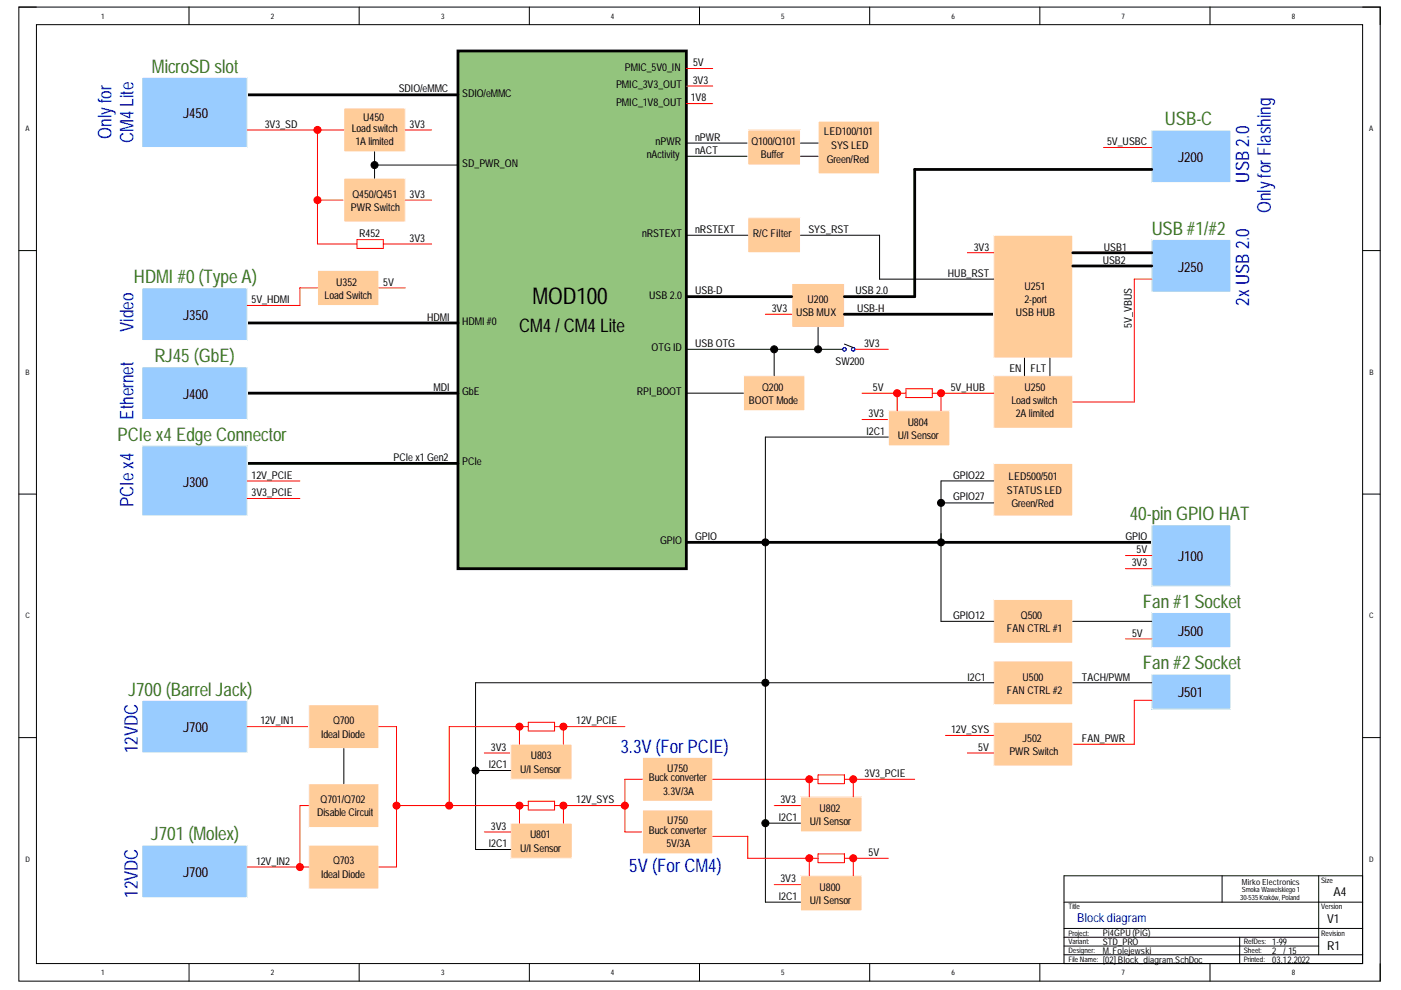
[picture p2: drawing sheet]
<svg xmlns="http://www.w3.org/2000/svg" width="297mm" height="210mm" viewBox="0 0 297 210" stroke-linecap="round" stroke-linejoin="round" font-family="sans-serif">
<path d="M4 1.5h288.6v206.5h-288.6z" fill="none" stroke="#000" stroke-width=".21"/>
<path d="M7.7 5.2h281.2v199.1h-281.2z" fill-rule="evenodd" fill="#fff"/>
<g fill="none" stroke="#000" stroke-width=".21">
<path d="M4 1.5h3.7M7.7 5.2h281.2v199.1h-281.2zM40.1 1.5v3.7M76.2 1.5v3.7M112.2 1.5v3.7M148.3 1.5v3.7M184.4 1.5v3.7M220.5 1.5v3.7M256.5 1.5v3.7M288.9 1.5h3.7v3.7M4 53.1h3.7M288.9 53.1h3.7"/>
<path d="M4 104.8h3.7M288.9 104.8h3.7M4 156.4h3.7M288.9 156.4h3.7M40.1 204.3v3.7M76.2 204.3v3.7M112.2 204.3v3.7M148.3 204.3v3.7M184.4 204.3v3.7M220.5 204.3v3.7M256.5 204.3v3.7M292.6 204.3v3.7"/>
</g>
<path d="M108.3 174.5h13v7.5h-13z" fill-rule="evenodd" fill="#fc9"/>
<path d="M108.3 174.5h13v7.5h-13z" fill="none" stroke="#fff" stroke-width=".21"/>
<path d="M225.6 185.7h63.3v18.6h-63.3zM225.6 191.3h63.3M225.6 198.7h54M225.6 196.9h63.3M259.1 185.7v5.6M262.8 198.7v5.6M279.6 185.7v16.7M225.6 200.6h54M225.6 202.4h63.3" fill="none" stroke="#000" stroke-width=".21"/>
<path d="M97.1 10.8h48.4v109.8h-48.4z" fill-rule="evenodd" fill="#93c47d"/>
<path d="M97.1 10.8h48.4v109.8h-48.4zM52.4 83.4h44.7" fill="none" stroke="#000" stroke-width=".59"/>
<path d="M30.1 77.8h22.3v11.1h-22.3z" fill-rule="evenodd" fill="#9cf"/>
<path d="M30.1 77.8h22.3v11.1h-22.3z" fill="none" stroke="#fff" stroke-width=".21"/>
<path d="M52.4 68.5h44.7" fill="none" stroke="#000" stroke-width=".59"/>
<path d="M30.1 61h22.3v11.2h-22.3z" fill-rule="evenodd" fill="#9cf"/>
<path d="M30.1 61h22.3v11.2h-22.3z" fill="none" stroke="#fff" stroke-width=".21"/>
<path d="M145.5 18.3h5.6" fill="none" stroke="#f00" stroke-width=".21"/>
<path d="M52.4 98.2h44.7" fill="none" stroke="#000" stroke-width=".59"/>
<path d="M30.1 94.5h22.3v14.9h-22.3z" fill-rule="evenodd" fill="#9cf"/>
<path d="M30.1 94.5h22.3v14.9h-22.3z" fill="none" stroke="#fff" stroke-width=".21"/>
<path d="M136.2 160.6h14.9v9.3h-14.9z" fill-rule="evenodd" fill="#fc9"/>
<path d="M136.2 160.6h14.9v9.3h-14.9z" fill="none" stroke="#fff" stroke-width=".21"/>
<path d="M145.5 14.5h5.6M151.1 165.2h22.4" fill="none" stroke="#f00" stroke-width=".21"/>
<path d="M244.2 27.6h16.8v11.1h-16.8z" fill-rule="evenodd" fill="#9cf"/>
<path d="M244.2 27.6h16.8v11.1h-16.8z" fill="none" stroke="#fff" stroke-width=".21"/>
<path d="M167.9 60.1h11.1v9.3h-11.1z" fill-rule="evenodd" fill="#fc9"/>
<path d="M167.9 60.1h11.1v9.3h-11.1z" fill="none" stroke="#fff" stroke-width=".21"/>
<path d="M145.5 62.9h22.4M179 66.6h31.7" fill="none" stroke="#000" stroke-width=".59"/>
<path d="M210.7 49.9h16.7v26h-16.7z" fill-rule="evenodd" fill="#fc9"/>
<path d="M210.7 49.9h16.7v26h-16.7z" fill="none" stroke="#fff" stroke-width=".21"/>
<path d="M244.2 35.9h-50.3v27h-14.9" fill="none" stroke="#000" stroke-width=".59"/>
<path d="M205.1 53.6h5.6M162.3 66.6h5.6" fill="none" stroke="#f00" stroke-width=".21"/>
<path d="M210.7 79.6h16.7v11.2h-16.7z" fill-rule="evenodd" fill="#fc9"/>
<path d="M210.7 79.6h16.7v11.2h-16.7z" fill="none" stroke="#fff" stroke-width=".21"/>
<path d="M244.2 50.8h16.8v11.2h-16.8z" fill-rule="evenodd" fill="#9cf"/>
<path d="M244.2 50.8h16.8v11.2h-16.8z" fill="none" stroke="#fff" stroke-width=".21"/>
<path d="M244.2 59.2h-3.7v26h-13.1M181.3 74.1h7M182.8 89h5.5" fill="none" stroke="#f00" stroke-width=".21"/>
<path d="M227.4 53.6h16.8M227.4 56.4h16.8" fill="none" stroke="#000" stroke-width=".59"/>
<g fill="none" stroke="#000" stroke-width=".21">
<path d="M145.5 74.1h33.2M173.5 69.4v4.7M179 73l1.9 .7"/>
<circle cx="173.4" cy="74.1" r=".75"/>
</g>
<g fill="none" stroke="#00f" stroke-width=".21">
<circle cx="179" cy="74.1" r=".37"/>
<circle cx="179" cy="74.1" r=".38"/>
<circle cx="180.9" cy="74.1" r=".38"/>
<circle cx="180.9" cy="74.1" r=".37"/>
</g>
<circle cx="173.4" cy="74.1" r=".75" fill="#000"/>
<path d="M157.6 79.6h13.1v7.5h-13.1z" fill-rule="evenodd" fill="#fc9"/>
<path d="M157.6 79.6h13.1v7.5h-13.1z" fill="none" stroke="#fff" stroke-width=".21"/>
<g fill="none" stroke="#000" stroke-width=".21">
<path d="M164.1 74.1v5.5M145.5 83.4h12.1"/>
<circle cx="164.1" cy="74.1" r=".74"/>
</g>
<circle cx="164.1" cy="74.1" r=".74" fill="#000"/>
<path d="M145.5 115h98.7" fill="none" stroke="#000" stroke-width=".59"/>
<path d="M244.2 111.3h16.8v13h-16.8z" fill-rule="evenodd" fill="#9cf"/>
<path d="M244.2 111.3h16.8v13h-16.8z" fill="none" stroke="#fff" stroke-width=".21"/>
<path d="M238.6 117.8h5.6M238.6 120.6h5.6" fill="none" stroke="#f00" stroke-width=".21"/>
<path d="M210.7 127.1h16.7v9.3h-16.7z" fill-rule="evenodd" fill="#fc9"/>
<path d="M210.7 127.1h16.7v9.3h-16.7z" fill="none" stroke="#fff" stroke-width=".21"/>
<g fill="none" stroke="#000" stroke-width=".21">
<path d="M199.5 113.1v18.6h11.2"/>
<circle cx="162.3" cy="115" r=".74"/>
</g>
<circle cx="162.3" cy="115" r=".74" fill="#000"/>
<path d="M210.7 98.3h16.7v11.1h-16.7z" fill-rule="evenodd" fill="#fc9"/>
<path d="M210.7 98.3h16.7v11.1h-16.7z" fill="none" stroke="#fff" stroke-width=".21"/>
<path d="M210.7 102h-11.2v13" fill="none" stroke="#000" stroke-width=".21"/>
<path d="M52.4 20.1h44.7" fill="none" stroke="#000" stroke-width=".59"/>
<path d="M30.1 16.4h22.3v14.9h-22.3z" fill-rule="evenodd" fill="#9cf"/>
<path d="M30.1 16.4h22.3v14.9h-22.3z" fill="none" stroke="#fff" stroke-width=".21"/>
<path d="M72.9 22.9h13v9.3h-13z" fill-rule="evenodd" fill="#fc9"/>
<path d="M72.9 22.9h13v9.3h-13z" fill="none" stroke="#fff" stroke-width=".21"/>
<path d="M52.4 27.5h20.5M85.9 27.5h5.6M145.5 22h5.6" fill="none" stroke="#f00" stroke-width=".21"/>
<g fill="none" stroke="#000" stroke-width=".21">
<path d="M79.4 35h17.7M145.5 30.3h13M145.5 33.1h13M217.2 75.9v3.7M222.6 75.9v3.7M199.5 106.6h11.2"/>
<circle cx="199.5" cy="115" r=".74"/>
</g>
<circle cx="199.5" cy="115" r=".74" fill="#000"/>
<path d="M158.5 27.5h11.2v7.5h-11.2z" fill-rule="evenodd" fill="#fc9"/>
<path d="M158.5 27.5h11.2v7.5h-11.2z" fill="none" stroke="#fff" stroke-width=".21"/>
<path d="M173.5 25.7h13v11.2h-13z" fill-rule="evenodd" fill="#fc9"/>
<path d="M173.5 25.7h13v11.2h-13z" fill="none" stroke="#fff" stroke-width=".21"/>
<path d="M169.7 30.3h3.8M169.7 33.1h3.8" fill="none" stroke="#000" stroke-width=".21"/>
<path d="M158.5 46.2h11.2v7.4h-11.2z" fill-rule="evenodd" fill="#fc9"/>
<path d="M158.5 46.2h11.2v7.4h-11.2z" fill="none" stroke="#fff" stroke-width=".21"/>
<path d="M145.5 49.9h13M169.7 49.9h16.8v9.3h24.2" fill="none" stroke="#000" stroke-width=".21"/>
<path d="M234 31.3h10.2" fill="none" stroke="#f00" stroke-width=".21"/>
<path d="M188.3 87.1h13.1v7.4h-13.1z" fill-rule="evenodd" fill="#fc9"/>
<path d="M188.3 87.1h13.1v7.4h-13.1z" fill="none" stroke="#fff" stroke-width=".21"/>
<path d="M192.1 82.4h5.6v1.9h-5.6zM197.7 83.4h13" fill="none" stroke="#f00" stroke-width=".21"/>
<circle cx="199.5" cy="83.4" r=".74" fill="#f00"/>
<circle cx="199.5" cy="83.4" r=".74" fill="none" stroke="#f00" stroke-width=".21"/>
<circle cx="190.2" cy="83.4" r=".74" fill="#f00"/>
<g fill="none" stroke="#f00" stroke-width=".21">
<path d="M182.8 83.4h9.3M190.2 83.4v3.7M199.5 83.4v3.7"/>
<circle cx="190.2" cy="83.4" r=".74"/>
</g>
<path d="M188.3 92.7h-26v22.3" fill="none" stroke="#000" stroke-width=".21"/>
<path d="M210.7 140.1h16.7v9.3h-16.7z" fill-rule="evenodd" fill="#fc9"/>
<path d="M210.7 140.1h16.7v9.3h-16.7z" fill="none" stroke="#fff" stroke-width=".21"/>
<path d="M244.2 142.9h16.8v7.4h-16.8z" fill-rule="evenodd" fill="#9cf"/>
<path d="M244.2 142.9h16.8v7.4h-16.8z" fill="none" stroke="#fff" stroke-width=".21"/>
<path d="M244.2 129.9h16.8v7.4h-16.8z" fill-rule="evenodd" fill="#9cf"/>
<path d="M244.2 129.9h16.8v7.4h-16.8z" fill="none" stroke="#fff" stroke-width=".21"/>
<path d="M227.4 131.7h16.8M227.4 144.8h16.8" fill="none" stroke="#000" stroke-width=".21"/>
<path d="M238.6 135.5h5.6M244.2 148.5h-3.7v9.3h-13.1" fill="none" stroke="#f00" stroke-width=".21"/>
<path d="M210.7 153.1h16.7v9.3h-16.7z" fill-rule="evenodd" fill="#fc9"/>
<path d="M210.7 153.1h16.7v9.3h-16.7z" fill="none" stroke="#fff" stroke-width=".21"/>
<path d="M67.3 27.5v14.9h5.6M200.5 155.9h10.2M205.1 159.6h5.6" fill="none" stroke="#f00" stroke-width=".21"/>
<path d="M162.3 115v29.8h48.4" fill="none" stroke="#000" stroke-width=".21"/>
<circle cx="67.3" cy="27.5" r=".74" fill="#f00"/>
<circle cx="67.3" cy="27.5" r=".74" fill="none" stroke="#f00" stroke-width=".21"/>
<circle cx="79.4" cy="35" r=".75" fill="#000"/>
<circle cx="79.4" cy="35" r=".75" fill="none" stroke="#000" stroke-width=".21"/>
<path d="M72.9 37.8h13v9.3h-13z" fill-rule="evenodd" fill="#fc9"/>
<path d="M72.9 37.8h13v9.3h-13z" fill="none" stroke="#fff" stroke-width=".21"/>
<path d="M67.3 42.4v9.3h8.4M75.7 50.8h5.6v1.9h-5.6zM85.9 42.4h5.6" fill="none" stroke="#f00" stroke-width=".21"/>
<path d="M79.4 32.2v5.6" fill="none" stroke="#000" stroke-width=".21"/>
<circle cx="67.3" cy="42.4" r=".75" fill="#f00"/>
<g fill="none" stroke="#f00" stroke-width=".21">
<path d="M81.3 51.7h10.2"/>
<circle cx="67.3" cy="42.4" r=".75"/>
</g>
<path d="M67.3 57.3h13v7.5h-13z" fill-rule="evenodd" fill="#fc9"/>
<path d="M67.3 57.3h13v7.5h-13z" fill="none" stroke="#fff" stroke-width=".21"/>
<path d="M67.3 61h-3.7v3.8h-11.2M80.3 61h5.6M52.4 102h11.2M52.4 105.7h11.2" fill="none" stroke="#f00" stroke-width=".21"/>
<path d="M30.1 148.5h22.3v11.1h-22.3z" fill-rule="evenodd" fill="#9cf"/>
<path d="M30.1 148.5h22.3v11.1h-22.3z" fill="none" stroke="#fff" stroke-width=".21"/>
<path d="M52.4 154.1h13" fill="none" stroke="#f00" stroke-width=".21"/>
<path d="M30.1 179.2h22.3v11.1h-22.3z" fill-rule="evenodd" fill="#9cf"/>
<path d="M30.1 179.2h22.3v11.1h-22.3z" fill="none" stroke="#fff" stroke-width=".21"/>
<path d="M65.4 149.4h14.9v9.3h-14.9z" fill-rule="evenodd" fill="#fc9"/>
<path d="M65.4 149.4h14.9v9.3h-14.9z" fill="none" stroke="#fff" stroke-width=".21"/>
<path d="M65.4 179.2h14.9v9.3h-14.9z" fill-rule="evenodd" fill="#fc9"/>
<path d="M65.4 179.2h14.9v9.3h-14.9z" fill="none" stroke="#fff" stroke-width=".21"/>
<path d="M80.3 154.1h3.8v29.7h-3.8M84.1 170.8h11.1" fill="none" stroke="#f00" stroke-width=".21"/>
<circle cx="84.1" cy="170.8" r=".75" fill="#f00"/>
<g fill="none" stroke="#f00" stroke-width=".21">
<path d="M102.7 159.6h5.6"/>
<circle cx="84.1" cy="170.8" r=".75"/>
</g>
<path d="M108.3 157.8h13v7.4h-13z" fill-rule="evenodd" fill="#fc9"/>
<path d="M108.3 157.8h13v7.4h-13z" fill="none" stroke="#fff" stroke-width=".21"/>
<path d="M112 153.1h5.6v1.9h-5.6zM117.6 154.1h14.9" fill="none" stroke="#f00" stroke-width=".21"/>
<circle cx="119.4" cy="154.1" r=".75" fill="#f00"/>
<circle cx="119.4" cy="154.1" r=".75" fill="none" stroke="#f00" stroke-width=".21"/>
<circle cx="110.1" cy="154.1" r=".75" fill="#f00"/>
<g fill="none" stroke="#f00" stroke-width=".21">
<path d="M110.1 154.1v3.7M119.4 154.1v3.7M102.7 176.4h5.6M112 169.9h5.6v1.8h-5.6zM117.6 170.8h14.9"/>
<circle cx="110.1" cy="154.1" r=".75"/>
</g>
<path d="M162.3 144.8h-61.5v18.6h7.5" fill="none" stroke="#000" stroke-width=".21"/>
<circle cx="119.4" cy="170.8" r=".75" fill="#f00"/>
<circle cx="119.4" cy="170.8" r=".75" fill="none" stroke="#f00" stroke-width=".21"/>
<circle cx="110.1" cy="170.8" r=".75" fill="#f00"/>
<g fill="none" stroke="#f00" stroke-width=".21">
<path d="M112 154.1h-16.8v16.7h16.8M110.1 170.8v3.7M119.5 170.8v3.7"/>
<circle cx="110.1" cy="170.8" r=".75"/>
</g>
<path d="M100.8 163.4v16.7h7.5" fill="none" stroke="#000" stroke-width=".21"/>
<circle cx="95.2" cy="170.8" r=".75" fill="#f00"/>
<g fill="none" stroke="#f00" stroke-width=".21">
<path d="M136.2 165.2h-3.7v11.2h3.7M52.4 183.8h13"/>
<circle cx="95.2" cy="170.8" r=".75"/>
</g>
<circle cx="100.8" cy="163.4" r=".75" fill="#000"/>
<circle cx="100.8" cy="163.4" r=".75" fill="none" stroke="#000" stroke-width=".21"/>
<circle cx="132.5" cy="170.8" r=".75" fill="#f00"/>
<circle cx="132.5" cy="170.8" r=".75" fill="none" stroke="#f00" stroke-width=".21"/>
<path d="M136.2 171.7h14.9v9.3h-14.9z" fill-rule="evenodd" fill="#fc9"/>
<path d="M136.2 171.7h14.9v9.3h-14.9z" fill="none" stroke="#fff" stroke-width=".21"/>
<path d="M169.7 169h13.1v7.4h-13.1z" fill-rule="evenodd" fill="#fc9"/>
<path d="M169.7 169h13.1v7.4h-13.1z" fill="none" stroke="#fff" stroke-width=".21"/>
<path d="M173.5 164.3h5.5v1.9h-5.5zM179 165.2h14.9" fill="none" stroke="#f00" stroke-width=".21"/>
<circle cx="180.9" cy="165.2" r=".75" fill="#f00"/>
<circle cx="180.9" cy="165.2" r=".75" fill="none" stroke="#f00" stroke-width=".21"/>
<circle cx="171.6" cy="165.2" r=".75" fill="#f00"/>
<g fill="none" stroke="#f00" stroke-width=".21">
<path d="M171.6 165.2v3.7M180.9 165.2v3.8"/>
<circle cx="171.6" cy="165.2" r=".75"/>
</g>
<path d="M169.7 185.7h13.1v7.4h-13.1z" fill-rule="evenodd" fill="#fc9"/>
<path d="M169.7 185.7h13.1v7.4h-13.1z" fill="none" stroke="#fff" stroke-width=".21"/>
<path d="M173.5 181h5.5v1.9h-5.5zM179 182h9.3" fill="none" stroke="#f00" stroke-width=".21"/>
<circle cx="180.9" cy="182" r=".74" fill="#f00"/>
<circle cx="180.9" cy="182" r=".74" fill="none" stroke="#f00" stroke-width=".21"/>
<circle cx="171.6" cy="182" r=".74" fill="#f00"/>
<g fill="none" stroke="#f00" stroke-width=".21">
<path d="M151.1 177.3h7.4v4.7h15M164.1 170.8h5.6M164.1 187.6h5.6M171.6 182v3.7M180.9 182v3.7"/>
<circle cx="171.6" cy="182" r=".74"/>
</g>
<g fill="none" stroke="#000" stroke-width=".21">
<path d="M162.3 144.8v46.5h7.4M162.3 174.5h7.4"/>
<circle cx="199.5" cy="106.6" r=".74"/>
<circle cx="162.3" cy="144.8" r=".75"/>
<circle cx="162.3" cy="174.5" r=".75"/>
</g>
<g fill="#000">
<circle cx="199.5" cy="106.6" r=".74"/>
<circle cx="162.3" cy="144.8" r=".75"/>
<circle cx="162.3" cy="174.5" r=".75"/>
</g>
<path d="M65.4 166.2h14.9v9.3h-14.9z" fill-rule="evenodd" fill="#fc9"/>
<path d="M65.4 166.2h14.9v9.3h-14.9z" fill="none" stroke="#fff" stroke-width=".21"/>
<circle cx="63.6" cy="183.8" r=".74" fill="#f00"/>
<g fill="none" stroke="#f00" stroke-width=".21">
<path d="M63.6 170.8v13M63.6 170.8h1.8"/>
<circle cx="63.6" cy="183.8" r=".74"/>
</g>
<path d="M72.9 158.7v7.5" fill="none" stroke="#000" stroke-width=".21"/>
<text font-size="4.9" x="112.9" y="64.5">MOD100</text>
<g font-size="4" fill="#38761d">
<text x="32.2" y="15.4">MicroSDslot</text>
<text x="247" y="26.5">USB-C</text>
<text x="244.2" y="49.8">USB#1/#2</text>
<text x="28.4" y="60">HDMI #0(TypeA)</text>
<text x="32.7" y="76.8">RJ45(GbE)</text>
<text x="24.9" y="93.5">PCIe x4 Edge Connector</text>
<text x="239.5" y="110.2">40-pinGPIOHAT</text>
<text x="242.3" y="128.8">Fan#1 Socket</text>
<text x="242.3" y="141.8">Fan#2Socket</text>
<text x="27.2" y="147.5">J700 (Barrel Jack)</text>
<text x="32" y="178.2">J701 (Molex)</text>
</g>
<g font-size="4" fill="#00f">
<text x="23.7" y="29.4" transform="rotate(-90 23.7 29.4)">Onlyfor</text>
<text x="28.3" y="30.3" transform="rotate(-90 28.3 30.3)">CM4Lite</text>
<text x="264.8" y="38.7" transform="rotate(-90 264.8 38.7)">USB2.0</text>
<text x="269.5" y="45.2" transform="rotate(-90 269.5 45.2)">OnlyforFlashing</text>
<text x="264.8" y="64.8" transform="rotate(-90 264.8 64.8)">2xUSB2.0</text>
<text x="28.3" y="70.4" transform="rotate(-90 28.3 70.4)">Video</text>
<text x="28.3" y="89" transform="rotate(-90 28.3 89)">Ethernet</text>
<text x="28.3" y="107.5" transform="rotate(-90 28.3 107.5)">PCIex4</text>
<text x="29.3" y="159.7" transform="rotate(-90 29.3 159.7)">12VDC</text>
<text x="131.6" y="159.8">3.3V(ForPCIE)</text>
<text x="133.4" y="184.8">5V(ForCM4)</text>
<text x="29.3" y="190.3" transform="rotate(-90 29.3 190.3)">12VDC</text>
</g>
<text font-size="4" x="110.1" y="70.3">CM4/CM4Lite</text>
<g font-size="3">
<text x="38.8" y="25.1">J450</text>
<text x="249.8" y="34.4">J200</text>
<text x="249.8" y="57.6">J250</text>
<text x="38.8" y="67.8">J350</text>
<text x="38.8" y="84.6">J400</text>
<text x="38.8" y="103.2">J300</text>
<text x="249.8" y="119">J100</text>
<text x="249.8" y="134.8">J500</text>
<text x="249.8" y="147.8">J501</text>
<text x="38.8" y="155.3">J700</text>
<text x="38.8" y="186">J700</text>
</g>
<g font-size="2.6">
<text x="282.7" y="190">A4</text>
<text x="281.4" y="195.7">V1</text>
<text x="281.4" y="201.3">R1</text>
</g>
<text font-size="2.6" fill="#00c" x="228.4" y="195.6">Blockdiagram</text>
<g font-size="2.3">
<text x="132.5" y="15">PMIC_5V0_IN</text>
<text x="146.9" y="17.7">3V3</text>
<text x="147" y="14">5V</text>
<text x="84.6" y="19.6">SDIO/eMMC</text>
<text x="98" y="20.5">SDIO/eMMC</text>
<text x="130.6" y="18.7">PMIC_3V3_OUT</text>
<text x="130.6" y="22.4">PMIC_1V8_OUT</text>
<text x="146.4" y="21.5">1V8</text>
<text x="56.1" y="27">3V3_SD</text>
<text x="74.6" y="28">Loadswitch</text>
<text x="77" y="25.7">U450</text>
<text x="86.8" y="27">3V3</text>
<text x="147.4" y="29.8">nPWR</text>
<text x="174.7" y="28.7">LED100/101</text>
<text x="75.3" y="30.8">1A limited</text>
<text x="98" y="35.4">SD_PWR_ON</text>
<text x="137.1" y="33.5">nActivity</text>
<text x="139" y="30.8">nPWR</text>
<text x="147.4" y="32.6">nACT</text>
<text x="159.3" y="30.8">Q100/Q101</text>
<text x="161.3" y="33.5">Buffer</text>
<text x="175.3" y="34.5">Green/Red</text>
<text x="176.2" y="31.7">SYS LED</text>
<text x="234.7" y="30.8">5V_USBC</text>
<text x="74.7" y="42">Q450/Q451</text>
<text x="86.8" y="42">3V3</text>
<text x="74.4" y="44.8">PWR Switch</text>
<text x="76.2" y="50.4">R452</text>
<text x="86.8" y="51.3">3V3</text>
<text x="136.1" y="50.4">nRSTEXT</text>
<text x="147.4" y="49.4">nRSTEXT</text>
<text x="159.6" y="50.4">R/C Filter</text>
<text x="171.4" y="49.4">SYS_RST</text>
<text x="206.5" y="53.1">3V3</text>
<text x="234" y="53.1">USB1</text>
<text x="201" y="58.7">HUB_RST</text>
<text x="233.8" y="55.9">USB2</text>
<text x="53.4" y="64.3">5V_HDMI</text>
<text x="68.8" y="63.4">LoadSwitch</text>
<text x="71.3" y="60.6">U352</text>
<text x="81.3" y="60.6">5V</text>
<text x="137.7" y="63.4">USB 2.0</text>
<text x="147.4" y="62.4">USB-D</text>
<text x="171.2" y="64.3">U200</text>
<text x="181.4" y="62.4">USB 2.0</text>
<text x="217.2" y="64.3">2-port</text>
<text x="217.2" y="61.5">U251</text>
<text x="90.6" y="68">HDMI</text>
<text x="98" y="68.9">HDMI #0</text>
<text x="163.6" y="66.2">3V3</text>
<text x="168.8" y="67.1">USB MUX</text>
<text x="181.7" y="66.2">USB-H</text>
<text x="215.4" y="67.1">USB HUB</text>
<text x="240" y="69.4" transform="rotate(-90 240 69.4)">5V_VBUS</text>
<text x="138.2" y="74.5">OTG ID</text>
<text x="147.4" y="73.6">USB OTG</text>
<text x="177.1" y="77.3">SW200</text>
<text x="183.2" y="73.6">3V3</text>
<text x="91.9" y="82.9">MDI</text>
<text x="98" y="83.8">GbE</text>
<text x="135" y="83.8">RPI_BOOT</text>
<text x="161.6" y="82.9">Q200</text>
<text x="185.1" y="82.9">5V</text>
<text x="201.6" y="82.9">5V_HUB</text>
<text x="214" y="78.8">EN</text>
<text x="217.2" y="82.9">U250</text>
<text x="218.5" y="78.8">FLT</text>
<text x="158.8" y="85.7">BOOTMode</text>
<text x="184.2" y="88.5">3V3</text>
<text x="214.4" y="85.7">Loadswitch</text>
<text x="215.4" y="88.5">2A limited</text>
<text x="183.7" y="92.2">I2C1</text>
<text x="190.3" y="93.1">U/I Sensor</text>
<text x="192.4" y="90.3">U804</text>
<text x="53.4" y="101.5">12V_PCIE</text>
<text x="83.5" y="97.7">PCIex1 Gen2</text>
<text x="98" y="98.7">PCIe</text>
<text x="202.1" y="101.5">GPIO22</text>
<text x="213.8" y="101.7">LED500/501</text>
<text x="53.4" y="105.2">3V3_PCIE</text>
<text x="202.1" y="106.1">GPIO27</text>
<text x="213.5" y="104.7">STATUS LED</text>
<text x="214.4" y="107.5">Green/Red</text>
<text x="139.9" y="115.4">GPIO</text>
<text x="147.4" y="114.5">GPIO</text>
<text x="238.6" y="114.5">GPIO</text>
<text x="241" y="117.3">5V</text>
<text x="240" y="120">3V3</text>
<text x="202.1" y="131.3">GPIO12</text>
<text x="216.5" y="131.3">Q500</text>
<text x="213.5" y="134.1">FAN CTRL#1</text>
<text x="240" y="135">5V</text>
<text x="205.1" y="144.3">I2C1</text>
<text x="213.5" y="147.1">FAN CTRL#2</text>
<text x="216.8" y="144.3">U500</text>
<text x="229.4" y="144.3">TACH/PWM</text>
<text x="55.2" y="153.6">12V_IN1</text>
<text x="70.6" y="153.4">Q700</text>
<text x="122.2" y="153.6">12V_PCIE</text>
<text x="201.7" y="155.4">12V_SYS</text>
<text x="68.1" y="156.4">Ideal Diode</text>
<text x="104.1" y="159.2">3V3</text>
<text x="112.5" y="161">U803</text>
<text x="207.4" y="159.2">5V</text>
<text x="214" y="160.1">PWR Switch</text>
<text x="216.8" y="157.3">J502</text>
<text x="229.4" y="157.3">FAN_PWR</text>
<text x="103.7" y="162.9">I2C1</text>
<text x="110.3" y="163.8">U/I Sensor</text>
<text x="137.6" y="165.7">Buck converter</text>
<text x="141.5" y="163.6">U750</text>
<text x="183.3" y="164.7">3V3_PCIE</text>
<text x="67.2" y="173.1">DisableCircuit</text>
<text x="68" y="170.3">Q701/Q702</text>
<text x="122.2" y="170.3">12V_SYS</text>
<text x="140.6" y="168.5">3.3V/3A</text>
<text x="165.5" y="170.3">3V3</text>
<text x="173.8" y="172.2">U802</text>
<text x="103.7" y="179.6">I2C1</text>
<text x="104.1" y="175.9">3V3</text>
<text x="112.4" y="177.7">U801</text>
<text x="137.6" y="176.8">Buck converter</text>
<text x="141.3" y="179.6">5V/3A</text>
<text x="141.5" y="174.8">U750</text>
<text x="165.1" y="174">I2C1</text>
<text x="171.7" y="175">U/I Sensor</text>
<text x="54.3" y="183.3">12V_IN2</text>
<text x="70.6" y="183.2">Q703</text>
<text x="110.3" y="180.5">U/I Sensor</text>
<text x="184.2" y="181.5">5V</text>
<text x="68.1" y="186.1">Ideal Diode</text>
<text x="165.1" y="190.8">I2C1</text>
<text x="165.5" y="187">3V3</text>
<text x="171.7" y="191.7">U/I Sensor</text>
<text x="173.8" y="188.9">U800</text>
</g>
<g font-size="1.9">
<text x="233.8" y="198.4">Pi4GPU(PiG)</text>
<text x="233.8" y="200.4">STD_PRO</text>
<text x="233.8" y="202.2">M.Folejewski</text>
<text x="269.7" y="202.2">2 /15</text>
<text x="269.7" y="200.4">1-99</text>
<text x="233.8" y="204.1">[02]Block_diagram.SchDoc</text>
<text x="269.7" y="204.1">03.12.2022</text>
</g>
<text font-size="1.8" x="263.3" y="187.5">MirkoElectronics</text>
<g font-size="1.6">
<text x="21.5" y="4">1</text>
<text x="57.4" y="4">2</text>
<text x="93.5" y="4">3</text>
<text x="129.5" y="4">4</text>
<text x="165.6" y="4">5</text>
<text x="201.7" y="4">6</text>
<text x="237.8" y="4">7</text>
<text x="273.9" y="4">8</text>
<text x="5.4" y="27.9">A</text>
<text x="290.3" y="27.9">A</text>
<text x="5.4" y="79.5">B</text>
<text x="290.4" y="79.5">B</text>
<text x="5.4" y="131.1">C</text>
<text x="290.3" y="131.1">C</text>
<text x="5.4" y="182.8">D</text>
<text x="290.3" y="182.8">D</text>
<text x="280.1" y="187.2">Size</text>
<text x="226.5" y="192.8">Title</text>
<text x="280.1" y="192.8">Version</text>
<text x="226.5" y="203.9">FileName:</text>
<text x="226.5" y="198.4">Project:</text>
<text x="226.5" y="200.2">Variant:</text>
<text x="226.5" y="202.1">Designer:</text>
<text x="263.7" y="203.9">Printed:</text>
<text x="263.7" y="202.1">Sheet:</text>
<text x="263.7" y="200.2">RefDes:</text>
<text x="280.1" y="198.4">Revision</text>
<text x="21.5" y="206.7">1</text>
<text x="57.4" y="206.7">2</text>
<text x="93.5" y="206.7">3</text>
<text x="129.5" y="206.7">4</text>
<text x="165.6" y="206.7">5</text>
<text x="201.7" y="206.7">6</text>
<text x="237.8" y="206.7">7</text>
<text x="273.9" y="206.7">8</text>
</g>
<g font-size="1.5">
<text x="263" y="190.8">30-535Kraków,Poland</text>
<text x="263.3" y="189.1">SmokaWawelskiego1</text>
</g>
</svg>
